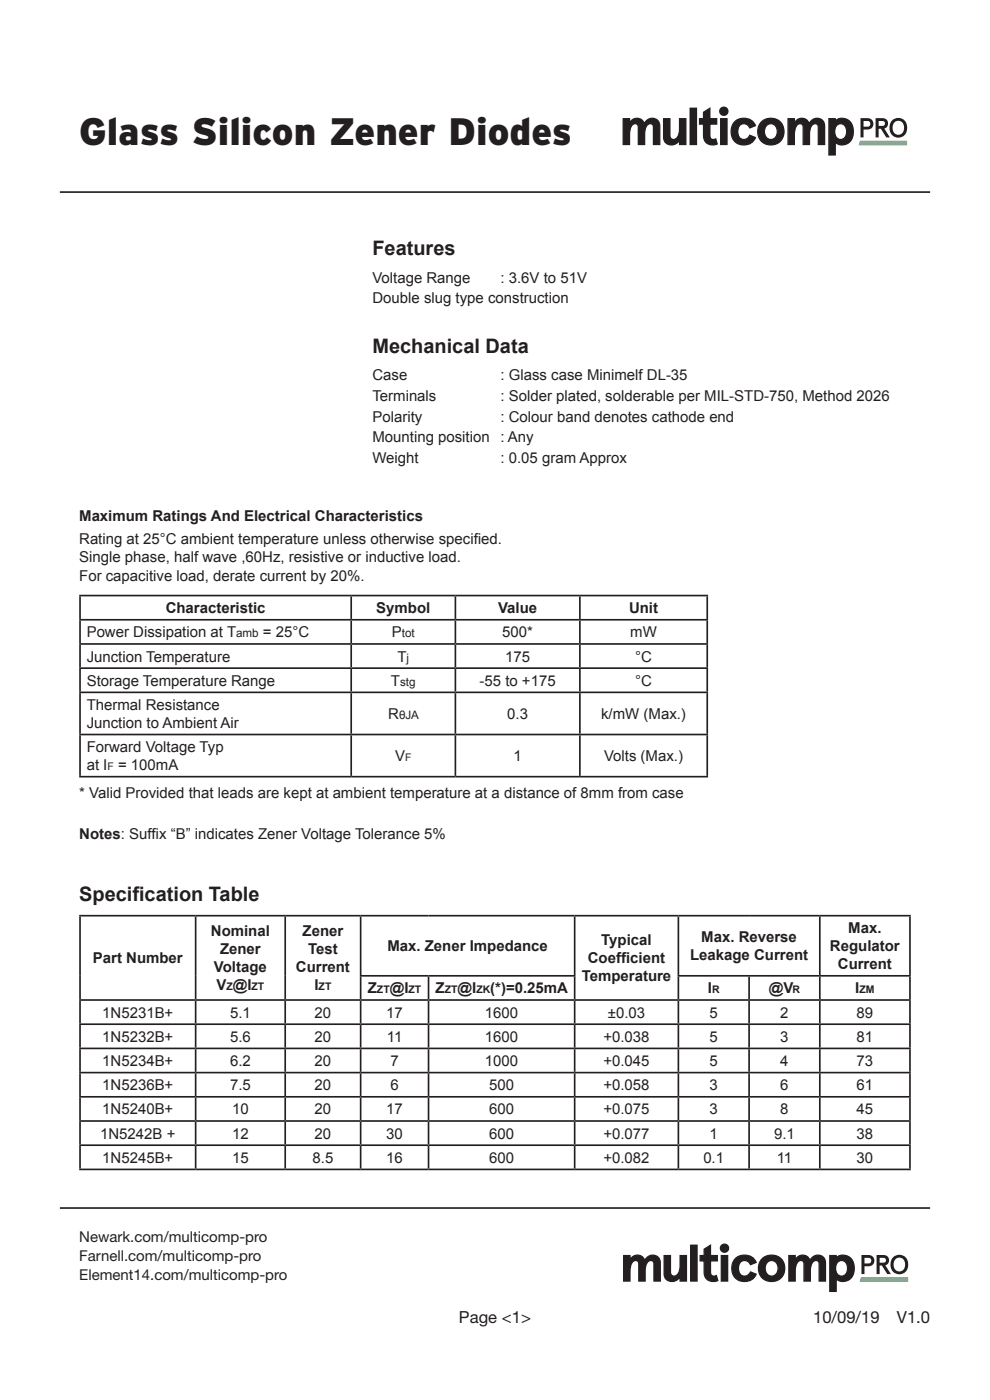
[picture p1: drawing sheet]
<svg xmlns="http://www.w3.org/2000/svg" width="210mm" height="297mm" viewBox="0 0 210 297" stroke-linecap="round" stroke-linejoin="round" font-family="sans-serif">
<path d="M12.7 40.8h184.6M12.7 256.3h184.6" fill="none" stroke="#231f20" stroke-width=".35"/>
<g fill="none" stroke="#231f20" stroke-width=".26">
<path d="M132.2 25.2h1.3v.9a1.68 1.68 0 0 1 1.6-1 1.68 1.68 0 0 1 1.5 1.1 1.7 1.7 0 0 1 1.9-1.1 1.7 1.7 0 0 1 1.5 1.7v3.9h-1.4v-3.7a.76 .76 0 0 0-.7-.8 .76 .76 0 0 0-.8 .6 7.1 7.1 0 0 0-.4 3.9h-1.3v-3.7a.76 .76 0 0 0-.7-.8 .76 .76 0 0 0-.8 .6 7.5 7.5 0 0 0-.4 3.9h-1.3zM140.8 25.2h1.3v3.5a.85 .85 0 0 0 .7 .9 .85 .85 0 0 0 1-.6 6.4 6.4 0 0 0 .3-3.8h1.4v5.5h-1.4v-.9a1.84 1.84 0 0 1-1.7 .9 1.84 1.84 0 0 1-1.6-1.1zM146.4 23h1.3v7.7h-1.3zM149.2 23.8l1.4-.8v2.2h1.4v1.1h-1.4v2.8a.82 .82 0 0 0 1.2 .4l.3 1.1a1.99 1.99 0 0 1-2.9-1.9v-2.4h-.8v-1.1h.8zM152.9 25.2h1.3v5.5h-1.3zM156 25.7a2.78 2.78 0 0 1 4.2 1l-1.2 .4a1.33 1.33 0 0 0-1.6-.8 1.33 1.33 0 0 0-.9 1.6 1.33 1.33 0 0 0 .9 1.6 1.33 1.33 0 0 0 1.6-.8l1.2 .5a2.74 2.74 0 0 1-3.4 1.4 2.74 2.74 0 0 1-1.7-3.3l.5-1.1zM161.7 25.7a2.83 2.83 0 0 1 4.1 .5 2.83 2.83 0 0 1-.8 4.1 2.83 2.83 0 0 1-4-1.1 3.1 3.1 0 0 1 .7-3.5zM162.7 26.6a1.38 1.38 0 0 1 1.5-.1 1.38 1.38 0 0 1 .7 1.4 1.4 1.4 0 0 1-1.4 1.7 1.4 1.4 0 0 1-1.4-1.7l.3-1zM167.2 25.2h1.3v.9a1.68 1.68 0 0 1 1.6-1 1.68 1.68 0 0 1 1.5 1.1 1.7 1.7 0 0 1 1.9-1.1 1.7 1.7 0 0 1 1.4 1.7v3.9h-1.3v-3.7a.76 .76 0 0 0-.7-.8 .76 .76 0 0 0-.8 .6 7.1 7.1 0 0 0-.4 3.9h-1.3v-3.7a.76 .76 0 0 0-.7-.8 .76 .76 0 0 0-.9 .6 7.5 7.5 0 0 0-.3 3.9h-1.3zM175.8 25.2h1.4v.5a2.31 2.31 0 0 1 2.7-.3 2.31 2.31 0 0 1 1.1 2.5 2.35 2.35 0 0 1-1.1 2.5 2.35 2.35 0 0 1-2.7-.2v2.7h-1.4zM177.6 26.5a1.29 1.29 0 0 1 1.5 0 1.29 1.29 0 0 1 .5 1.4 1.32 1.32 0 0 1-1.3 1.7 1.32 1.32 0 0 1-1.2-1.7v-.6z"/>
<circle cx="153.5" cy="23.6" r=".87"/>
</g>
<g fill="#231f20">
<path d="M132.2 25.2h1.3v.9a1.68 1.68 0 0 1 1.6-1 1.68 1.68 0 0 1 1.5 1.1 1.7 1.7 0 0 1 1.9-1.1 1.7 1.7 0 0 1 1.5 1.7v3.9h-1.4v-3.7a.76 .76 0 0 0-.7-.8 .76 .76 0 0 0-.8 .6 7.1 7.1 0 0 0-.4 3.9h-1.3v-3.7a.76 .76 0 0 0-.7-.8 .76 .76 0 0 0-.8 .6 7.5 7.5 0 0 0-.4 3.9h-1.3z"/>
<path d="M140.8 25.2h1.3v3.5a.85 .85 0 0 0 .7 .9 .85 .85 0 0 0 1-.6 6.4 6.4 0 0 0 .3-3.8h1.4v5.5h-1.4v-.9a1.84 1.84 0 0 1-1.7 .9 1.84 1.84 0 0 1-1.6-1.1z"/>
<path d="M146.4 23h1.4v7.7h-1.4z"/>
<path d="M149.3 23.8l1.3-.8v2.2h1.4v1.1h-1.4l.1 2.8a.82 .82 0 0 0 1.1 .4l.4 1.1a1.99 1.99 0 0 1-2.9-1.9v-2.4h-.9v-1.1h.9z"/>
<path d="M156 25.7a2.78 2.78 0 0 1 4.3 1l-1.2 .4a1.33 1.33 0 0 0-1.7-.8 1.33 1.33 0 0 0-.9 1.6 1.33 1.33 0 0 0 .9 1.6 1.33 1.33 0 0 0 1.7-.8l1.2 .5a2.74 2.74 0 0 1-3.5 1.4 2.74 2.74 0 0 1-1.6-3.3l.4-1.1z"/>
<path d="M167.2 25.2h1.3v.9a1.68 1.68 0 0 1 1.7-1 1.68 1.68 0 0 1 1.5 1.1 1.7 1.7 0 0 1 1.8-1.1 1.7 1.7 0 0 1 1.5 1.7v3.9h-1.4v-3.7a.76 .76 0 0 0-.6-.8 .76 .76 0 0 0-.9 .6 7.1 7.1 0 0 0-.3 3.9h-1.4v-3.7a.76 .76 0 0 0-.7-.8 .76 .76 0 0 0-.8 .6 7.5 7.5 0 0 0-.4 3.9h-1.3z"/>
<path d="M152.7 23.6a.87 .87 0 0 1 1.7 0 .87 .87 0 0 1-1.7 0zM152.9 25.2h1.3v5.5h-1.3z"/>
<path d="M160.7 27.9a2.85 2.85 0 0 1 5.7 0 2.85 2.85 0 0 1-5.7 0zM162.7 26.6a1.77 1.77 0 0 0 .8 3 1.71 1.71 0 0 0 1.4-1.7 1.71 1.71 0 0 0-1.4-1.7z"/>
<path d="M175.9 25.2h1.3v.5a2.31 2.31 0 0 1 2.7-.3 2.31 2.31 0 0 1 1.1 2.5 2.35 2.35 0 0 1-1.1 2.5 2.35 2.35 0 0 1-2.7-.2v2.7h-1.3zM177.6 26.5a2.03 2.03 0 0 0 .4 3 1.35 1.35 0 0 0 1.6-1.6 1.31 1.31 0 0 0-.5-1.4 1.31 1.31 0 0 0-1.5 0z"/>
<path d="M182.5 25.1h1.5a1.21 1.21 0 0 1 1.3 1.2 1.21 1.21 0 0 1-1.3 1.2h-.8v1.7h-.7zM183.2 25.7v1.2h.8a.6 .6 0 0 0 .6-.6 .6 .6 0 0 0-.6-.6z"/>
<path d="M185.7 25.1h1.5a1.13 1.13 0 0 1 1.2 .9 1.13 1.13 0 0 1-.8 1.3l1.2 1.9h-.8l-1.1-1.9h-.5v1.9h-.7zM186.4 25.7v1h1.1a.53 .53 0 0 0 .2-.6 .53 .53 0 0 0-.5-.4z"/>
<path d="M189.2 25.5a1.95 1.95 0 0 1 2.5-.1 1.95 1.95 0 0 1 .7 2.3 1.87 1.87 0 0 1-2.2 1.5 1.87 1.87 0 0 1-1.5-2.1v-.6zM189.8 25.9a1.56 1.56 0 0 0-.5 1.5 1.56 1.56 0 0 0 1.3 1.2 1.51 1.51 0 0 0 1.2-1.5 1.51 1.51 0 0 0-1.2-1.5z"/>
</g>
<path d="M182.4 29.9h10v.9h-10.3z" fill="#4aba73"/>
<g fill="none" stroke="#231f20" stroke-width=".26">
<path d="M132.3 266.4h1.3v.8a1.69 1.69 0 0 1 1.6-.9 1.69 1.69 0 0 1 1.6 1.1 1.71 1.71 0 0 1 1.8-1.1 1.71 1.71 0 0 1 1.5 1.6v3.9h-1.4v-3.6a.77 .77 0 0 0-.7-.8 .77 .77 0 0 0-.8 .6 6.9 6.9 0 0 0-.3 3.8h-1.4v-3.6a.77 .77 0 0 0-.7-.8 .77 .77 0 0 0-.8 .6 7.3 7.3 0 0 0-.4 3.8h-1.3zM140.9 266.4h1.3v3.4a.85 .85 0 0 0 .7 .9 .85 .85 0 0 0 1-.5 6.2 6.2 0 0 0 .4-3.8h1.3v5.4h-1.3v-.9a1.85 1.85 0 0 1-1.8 1 1.85 1.85 0 0 1-1.6-1.2zM146.5 264.2h1.4v7.6h-1.4zM149.4 265l1.3-.8v2.2h1.5v1.1h-1.5l.1 2.8a.83 .83 0 0 0 1.2 .3l.3 1.1a2 2 0 0 1-2.9-1.8v-2.4h-.9v-1.1h.9zM153 266.4h1.4v5.4h-1.4zM156.1 266.9a2.8 2.8 0 0 1 4.3 .9l-1.2 .5a1.33 1.33 0 0 0-1.6-.8 1.33 1.33 0 0 0-1 1.6 1.33 1.33 0 0 0 1 1.6 1.33 1.33 0 0 0 1.6-.9l1.2 .5a2.77 2.77 0 0 1-3.7 1.3 2.77 2.77 0 0 1-1.3-3.8zM162.8 267.7a1.47 1.47 0 0 1 1.8 .1 1.47 1.47 0 0 1 .4 1.8 1.37 1.37 0 0 1-1.6 1.1 1.37 1.37 0 0 1-1.1-1.6l.2-1zM167.3 266.4h1.4v.8a1.69 1.69 0 0 1 1.6-.9 1.69 1.69 0 0 1 1.5 1.1 1.71 1.71 0 0 1 1.9-1.1 1.71 1.71 0 0 1 1.4 1.6v3.9h-1.3v-3.6a.77 .77 0 0 0-.7-.8 .77 .77 0 0 0-.9 .6 6.9 6.9 0 0 0-.3 3.8h-1.4v-3.6a.77 .77 0 0 0-.6-.8 .77 .77 0 0 0-.9 .6 7.3 7.3 0 0 0-.3 3.8h-1.4zM176 266.4h1.4v.5a2.31 2.31 0 0 1 2.7-.3 2.31 2.31 0 0 1 1.1 2.5 2.35 2.35 0 0 1-1.1 2.4 2.35 2.35 0 0 1-2.7-.2v2.7h-1.4zM177.8 267.7a1.3 1.3 0 0 1 1.5-.1 1.3 1.3 0 0 1 .5 1.5 1.31 1.31 0 0 1-1.3 1.6 1.31 1.31 0 0 1-1.3-1.6l.1-.6z"/>
<circle cx="153.7" cy="264.8" r=".87"/>
<circle cx="163.7" cy="269.1" r="2.83"/>
</g>
<g fill="#231f20">
<path d="M132.3 266.4h1.3v.8a1.69 1.69 0 0 1 1.6-.9 1.69 1.69 0 0 1 1.6 1.1 1.71 1.71 0 0 1 1.8-1.1 1.71 1.71 0 0 1 1.5 1.6v3.9h-1.4v-3.6a.77 .77 0 0 0-.7-.8 .77 .77 0 0 0-.8 .6 6.9 6.9 0 0 0-.3 3.8h-1.4v-3.6a.77 .77 0 0 0-.7-.8 .77 .77 0 0 0-.8 .6 7.3 7.3 0 0 0-.4 3.8h-1.3z"/>
<path d="M140.9 266.4h1.3v3.4a.85 .85 0 0 0 .7 .9 .85 .85 0 0 0 1-.5 6.2 6.2 0 0 0 .4-3.8h1.3v5.4h-1.3v-.9a1.85 1.85 0 0 1-1.8 1 1.85 1.85 0 0 1-1.6-1.2z"/>
<path d="M146.5 264.2h1.4v7.6h-1.4z"/>
<path d="M149.4 265l1.3-.8v2.2h1.5v1.1h-1.5l.1 2.8a.83 .83 0 0 0 1.2 .3l.3 1.1a2 2 0 0 1-2.9-1.8v-2.4h-.9v-1.1h.9z"/>
<path d="M156.1 266.9a2.8 2.8 0 0 1 4.3 .9l-1.2 .5a1.33 1.33 0 0 0-1.6-.8 1.33 1.33 0 0 0-.9 1.6 1.33 1.33 0 0 0 .9 1.6 1.33 1.33 0 0 0 1.6-.9l1.2 .5a2.77 2.77 0 0 1-3.7 1.3 2.77 2.77 0 0 1-1.2-3.8z"/>
<path d="M167.4 266.4h1.3v.8a1.69 1.69 0 0 1 1.6-.9 1.69 1.69 0 0 1 1.5 1.1 1.71 1.71 0 0 1 1.9-1.1 1.71 1.71 0 0 1 1.4 1.6v3.9h-1.3v-3.6a.77 .77 0 0 0-.7-.8 .77 .77 0 0 0-.8 .6 6.9 6.9 0 0 0-.4 3.8h-1.3v-3.6a.77 .77 0 0 0-.7-.8 .77 .77 0 0 0-.8 .6 7.3 7.3 0 0 0-.4 3.8h-1.3z"/>
<path d="M152.8 264.8a.9 .9 0 0 1 1.8 0 .9 .9 0 0 1-1.8 0zM153 266.4h1.4v5.4h-1.4z"/>
<path d="M160.9 269.1a2.83 2.83 0 0 1 5.6 0 2.83 2.83 0 0 1-5.6 0zM162.8 267.7a1.75 1.75 0 0 0 .9 3 1.69 1.69 0 0 0 1.4-1.6 1.69 1.69 0 0 0-1.4-1.7z"/>
<path d="M176.1 266.4h1.3v.5a2.31 2.31 0 0 1 2.7-.3 2.31 2.31 0 0 1 1.1 2.5 2.35 2.35 0 0 1-1.1 2.4 2.35 2.35 0 0 1-2.7-.2v2.7h-1.3zM177.8 267.7a1.79 1.79 0 0 0 .8 3 1.75 1.75 0 0 0 1.3-1.5 1.75 1.75 0 0 0-.9-1.7h-.9z"/>
<path d="M182.7 266.2h1.5a1.2 1.2 0 0 1 1.3 1.2 1.2 1.2 0 0 1-1.3 1.2h-.8v1.7h-.7zM183.4 266.8v1.2h.8a.6 .6 0 0 0 .6-.6 .6 .6 0 0 0-.6-.6z"/>
<path d="M185.9 266.2h1.5a1.12 1.12 0 0 1 1.2 .9 1.12 1.12 0 0 1-.8 1.3l1.2 1.9h-.8l-1.1-1.8h-.5v1.8h-.7zM186.6 266.8v1.1l1.1-.1a.52 .52 0 0 0 .2-.6 .52 .52 0 0 0-.5-.4z"/>
<path d="M189.5 266.7a1.95 1.95 0 0 1 2.4-.2 1.95 1.95 0 0 1 .7 2.4 1.92 1.92 0 0 1-2.5 1.3 1.92 1.92 0 0 1-1.1-2.6zM190.1 267a1.54 1.54 0 0 0-.6 1.6 1.54 1.54 0 0 0 1.3 1.1 1.49 1.49 0 0 0 1.2-1.4 1.49 1.49 0 0 0-1.2-1.5z"/>
</g>
<path d="M182.6 271h10v.9h-10.3z" fill="#4aba73"/>
<g fill="none" stroke="#231f20" stroke-width=".35">
<path d="M16.8 126.3h133.4M16.8 131.5h133.4M16.8 136.6h133.4M17 126.5v4.8M17 131.7v4.7M17 136.8v4.8M74.5 126.5v4.8M74.5 131.7v4.7M74.5 136.8v4.8M96.6 126.5v4.8M96.6 131.7v4.7M96.6 136.8v4.8"/>
<path d="M123 126.5v4.8M123 131.7v4.7M123 136.8v4.8M150 126.5v4.8M150 131.7v4.7M150 136.8v4.8M16.8 141.7h133.4M16.8 146.9h133.4M16.8 155.8h133.4M17 141.9v4.8M17 147.1v8.5M17 156v8.6"/>
<path d="M74.5 141.9v4.8M74.5 147.1v8.5M74.5 156v8.6M96.6 141.9v4.8M96.6 147.1v8.5M96.6 156v8.6M123 141.9v4.8M123 147.1v8.5M123 156v8.6M150 141.9v4.8M150 147.1v8.5M150 156v8.6"/>
<path d="M16.8 164.8h133.4M16.8 194.3h176.4M17 194.4v17.6M41.5 194.4v17.6M60.5 194.4v17.6M76.5 194.4v12.4M121.9 194.4v12.4M143.9 194.4v12.4M173.9 194.4v12.4M193 194.4v12.4M16.8 212.1h176.4M16.8 217.3h176.4"/>
<path d="M17 212.3v4.8M17 217.5v4.7M41.5 212.3v4.8M41.5 217.5v4.7M60.5 212.3v4.8M60.5 217.5v4.7M76.3 207h45.8M76.5 207.2v4.8M76.5 212.3v4.8M76.5 217.5v4.7M90.9 207.2v4.8M90.9 212.3v4.8"/>
<path d="M90.9 217.5v4.7M121.9 207.2v4.8M121.9 212.3v4.8M121.9 217.5v4.7M143.7 207h49.5M143.9 207.2v4.8M143.9 212.3v4.8M143.9 217.5v4.7M158.9 207.2v4.8M158.9 212.3v4.8M158.9 217.5v4.7M173.9 207.2v4.8"/>
<path d="M173.9 212.3v4.8M173.9 217.5v4.7M193 207.2v4.8M193 212.3v4.8M193 217.5v4.7M16.8 222.4h176.4M16.8 227.5h176.4M16.8 232.7h176.4M16.8 237.8h176.4M17 222.6v4.8M17 227.7v4.8M17 232.9v4.7"/>
<path d="M17 238v4.8M41.5 222.6v4.8M41.5 227.7v4.8M41.5 232.9v4.7M41.5 238v4.8M60.5 222.6v4.8M60.5 227.7v4.8M60.5 232.9v4.7M60.5 238v4.8M76.5 222.6v4.8M76.5 227.7v4.8M76.5 232.9v4.7"/>
<path d="M76.5 238v4.8M90.9 222.6v4.8M90.9 227.7v4.8M90.9 232.9v4.7M90.9 238v4.8M121.9 222.6v4.8M121.9 227.7v4.8M121.9 232.9v4.7M121.9 238v4.8M143.9 222.6v4.8M143.9 227.7v4.8M143.9 232.9v4.7"/>
<path d="M143.9 238v4.8M158.9 222.6v4.8M158.9 227.7v4.8M158.9 232.9v4.7M158.9 238v4.8M173.9 222.6v4.8M173.9 227.7v4.8M173.9 232.9v4.7M173.9 238v4.8M193 222.6v4.8M193 227.7v4.8M193 232.9v4.7"/>
<path d="M193 238v4.8M16.8 242.9h176.4M16.8 248.1h176.4M17 243.1v4.8M41.5 243.1v4.8M60.5 243.1v4.8M76.5 243.1v4.8M90.9 243.1v4.8M121.9 243.1v4.8M143.9 243.1v4.8M158.9 243.1v4.8M173.9 243.1v4.8"/>
<path d="M193 243.1v4.8"/>
</g>
<text font-size="8.1" fill="#231f20" x="16.8" y="30.8">Glass Silicon Zener Diodes</text>
<g font-size="4.2" fill="#231f20">
<text x="79" y="54.1">Features</text>
<text x="79" y="74.8">Mechanical Data</text>
<text x="16.8" y="191.1">Specif</text>
<text x="28.1" y="191.1">ication Table</text>
</g>
<g font-size="3.5" fill="#231f20">
<text x="97.4" y="280.6">Page &lt;1&gt;</text>
<text x="172.5" y="280.6">10/09/19</text>
<text x="190.2" y="280.6">V1.0</text>
</g>
<g font-size="3.2" fill="#231f20">
<text x="79" y="60">Voltage Range</text>
<text x="106.2" y="60">: 3.6V to 51V</text>
<text x="79" y="64.4">Double slug type construction</text>
<text x="79" y="80.7">Case</text>
<text x="106.2" y="80.7">: Glass case Minimelf DL-35</text>
<text x="79" y="85.1">Terminals</text>
<text x="79" y="89.5">Polarity</text>
<text x="106.2" y="85.1">: Solder plated, solderable per MIL-STD-750, Method 2026</text>
<text x="106.2" y="89.5">: Colour band denotes cathode end</text>
<text x="79" y="93.9">Mounting position</text>
<text x="106.2" y="93.9">: Any</text>
<text x="79" y="98.2">Weight</text>
<text x="106.2" y="98.2">: 0.05 gram Approx</text>
<text x="16.8" y="110.5">Maximum Ratings And Electrical Characteristics</text>
<text x="16.8" y="115.4">Rating at 25°C ambient temperature unless otherwise specif</text>
<text x="16.8" y="119.3">Single phase, half wave ,60Hz, resistive or inductive load.</text>
<text x="100.5" y="115.4">ied.</text>
<text x="16.8" y="123.2">For capacitive load, derate current by 20%.</text>
<text x="35.1" y="130.1">Characteristic</text>
<text x="79.8" y="130.1">Symbol</text>
<text x="105.7" y="130.1">Value</text>
<text x="133.4" y="130.1">Unit</text>
<text x="18.4" y="135.2">Power Dissipation at T</text>
<text x="55.8" y="135.2">= 25°C</text>
<text x="83.1" y="135.2">P</text>
<text x="106.5" y="135.2">500*</text>
<text x="133.7" y="135.2">mW</text>
<text x="18.4" y="140.3">Junction Temperature</text>
<text x="84.3" y="140.3">T</text>
<text x="107.2" y="140.3">175</text>
<text x="134.7" y="140.3">°C</text>
<text x="18.4" y="145.5">Storage Temperature Range</text>
<text x="82.9" y="145.5">T</text>
<text x="101.7" y="145.5">-55 to +175</text>
<text x="134.7" y="145.5">°C</text>
<text x="18.4" y="150.6">Thermal Resistance</text>
<text x="18.4" y="154.4">Junction to Ambient Air</text>
<text x="82.3" y="152.5">R</text>
<text x="107.6" y="152.5">0.3</text>
<text x="127.5" y="152.5">k/mW (Max.)</text>
<text x="18.4" y="159.5">Forward Voltage Typ</text>
<text x="83.8" y="161.5">V</text>
<text x="108.9" y="161.5">1</text>
<text x="128.1" y="161.5">Volts (Max.)</text>
<text x="18.4" y="163.4">at I</text>
<text x="25" y="163.4">= 100mA</text>
<text x="16.8" y="169.3">* Valid Provided that leads are kept at ambient temperature at a distance of 8mm from case</text>
<text x="16.8" y="178">Notes: Suff</text>
<text x="32.2" y="178">ix “B” indicates Zener Voltage Tolerance 5%</text>
<text x="179.9" y="198">Max.</text>
<text x="44.7" y="198.6">Nominal</text>
<text x="46.7" y="202.5">Zener</text>
<text x="64.2" y="198.6">Zener</text>
<text x="65.4" y="202.5">Test</text>
<text x="82.2" y="201.8">Max. Zener Impedance</text>
<text x="127.5" y="200.5">Typical</text>
<text x="146.4" y="203.7">Leakage Current</text>
<text x="148.8" y="199.9">Max. Reverse</text>
<text x="176.1" y="201.8">Regulator</text>
<text x="19.7" y="204.4">Part Number</text>
<text x="45.4" y="206.3">Voltage</text>
<text x="62.8" y="206.3">Current</text>
<text x="123.4" y="208.2">Temperature</text>
<text x="124.7" y="204.4">Coeff</text>
<text x="131.8" y="204.4">icient</text>
<text x="177.7" y="205.6">Current</text>
<text x="21.7" y="215.9">1N5231B+</text>
<text x="45.9" y="210.1">V @I</text>
<text x="48.8" y="215.9">5.1</text>
<text x="66.7" y="210.1">I</text>
<text x="66.7" y="215.9">20</text>
<text x="78" y="210.7">Z</text>
<text x="81.9" y="215.9">17</text>
<text x="82.7" y="210.7">@I</text>
<text x="92.4" y="210.7">Z</text>
<text x="97.1" y="210.7">@I</text>
<text x="102.9" y="215.9">1600</text>
<text x="104" y="210.7">(*)=0.25mA</text>
<text x="128.9" y="215.9">±0.03</text>
<text x="150.2" y="210.7">I</text>
<text x="150.5" y="215.9">5</text>
<text x="163.1" y="210.7">@V</text>
<text x="165.5" y="215.9">2</text>
<text x="181.4" y="210.7">I</text>
<text x="181.7" y="215.9">89</text>
<text x="21.7" y="221">1N5232B+</text>
<text x="48.8" y="221">5.6</text>
<text x="66.7" y="221">20</text>
<text x="82.1" y="221">11</text>
<text x="102.9" y="221">1600</text>
<text x="128" y="221">+0.038</text>
<text x="150.5" y="221">5</text>
<text x="165.5" y="221">3</text>
<text x="181.7" y="221">81</text>
<text x="21.7" y="226.1">1N5234B+</text>
<text x="48.8" y="226.1">6.2</text>
<text x="66.7" y="226.1">20</text>
<text x="82.8" y="226.1">7</text>
<text x="102.9" y="226.1">1000</text>
<text x="128" y="226.1">+0.045</text>
<text x="150.5" y="226.1">5</text>
<text x="165.5" y="226.1">4</text>
<text x="181.7" y="226.1">73</text>
<text x="21.7" y="231.3">1N5236B+</text>
<text x="48.8" y="231.3">7.5</text>
<text x="66.7" y="231.3">20</text>
<text x="82.8" y="231.3">6</text>
<text x="103.8" y="231.3">500</text>
<text x="128" y="231.3">+0.058</text>
<text x="150.5" y="231.3">3</text>
<text x="165.5" y="231.3">6</text>
<text x="181.7" y="231.3">61</text>
<text x="21.7" y="236.4">1N5240B+</text>
<text x="49.2" y="236.4">10</text>
<text x="66.7" y="236.4">20</text>
<text x="81.9" y="236.4">17</text>
<text x="103.8" y="236.4">600</text>
<text x="128" y="236.4">+0.075</text>
<text x="150.5" y="236.4">3</text>
<text x="165.5" y="236.4">8</text>
<text x="181.7" y="236.4">45</text>
<text x="21.3" y="241.5">1N5242B +</text>
<text x="49.2" y="241.5">12</text>
<text x="66.7" y="241.5">20</text>
<text x="81.9" y="241.5">30</text>
<text x="103.8" y="241.5">600</text>
<text x="128" y="241.5">+0.077</text>
<text x="150.5" y="241.5">1</text>
<text x="164.2" y="241.5">9.1</text>
<text x="181.7" y="241.5">38</text>
<text x="21.7" y="246.7">1N5245B+</text>
<text x="49.2" y="246.7">15</text>
<text x="66.3" y="246.7">8.5</text>
<text x="81.9" y="246.7">16</text>
<text x="103.8" y="246.7">600</text>
<text x="128" y="246.7">+0.082</text>
<text x="149.2" y="246.7">0.1</text>
<text x="164.8" y="246.7">11</text>
<text x="181.7" y="246.7">30</text>
<text x="16.8" y="263.5">Newark.com/multicomp-pro</text>
<text x="16.8" y="267.5">Farnell.com/multicomp-pro</text>
<text x="16.8" y="271.6">Element14.com/multicomp-pro</text>
</g>
<g font-size="2.5" fill="#231f20">
<text x="50.1" y="135.2">amb</text>
<text x="85.2" y="135.2">tot</text>
<text x="86.2" y="140.3">j</text>
<text x="84.9" y="145.5">stg</text>
<text x="84.6" y="152.5">θJA</text>
</g>
<g font-size="2.2" fill="#231f20">
<text x="85.9" y="161.5">f</text>
<text x="22.8" y="163.4">f</text>
<text x="48" y="210.1">z</text>
<text x="53.4" y="210.1">zt</text>
<text x="67.6" y="210.1">zt</text>
<text x="80" y="210.7">zt</text>
<text x="86.7" y="210.7">zt</text>
<text x="94.4" y="210.7">zt</text>
<text x="101" y="210.7">zk</text>
<text x="151" y="210.7">r</text>
<text x="168.1" y="210.7">r</text>
<text x="182.3" y="210.7">zm</text>
</g>
</svg>
